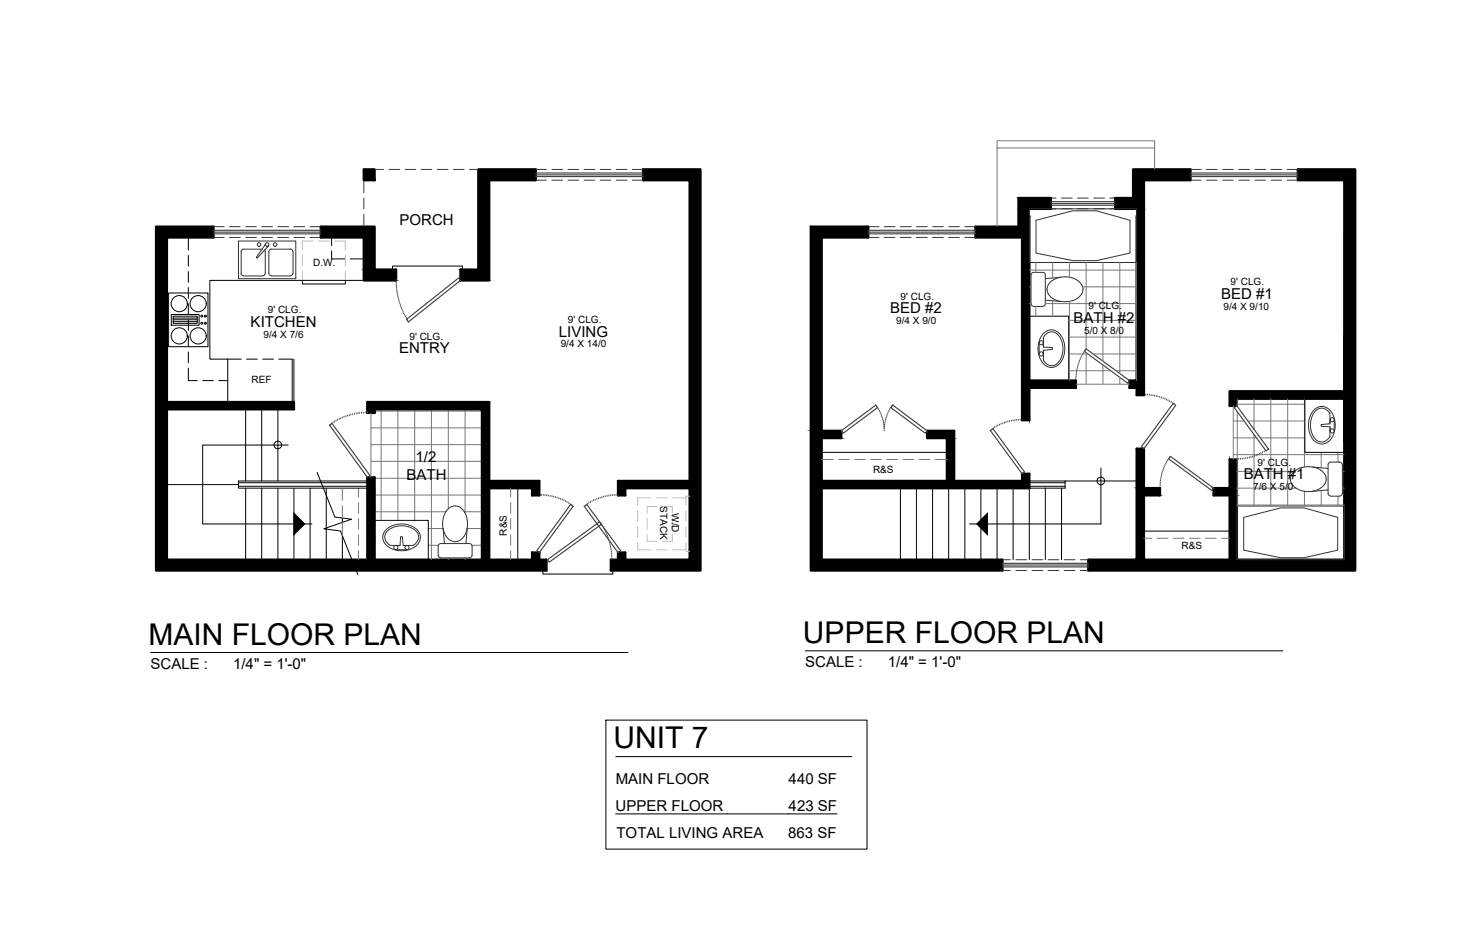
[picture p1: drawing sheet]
<svg xmlns="http://www.w3.org/2000/svg" width="432mm" height="279mm" viewBox="0 0 432 279" stroke-linecap="round" stroke-linejoin="round" font-family="sans-serif">
<!-- layer: M-TEXT -->
<g fill="#000" stroke="#000" stroke-width=".3">
<path d="M86.9 151.7l3.1 3.2-3.1 3.2zM288.7 154.9l3.1-3.2v6.4z"/>
<path d="M107.5 50.1l3.2 3.2v-3.2zM107.5 50.1l3.2 3.2h-3.2z"/>
<path d="M141.4 53.3l3.2 26.4v-26.4zM141.4 53.3l3.2 26.4h-3.2z"/>
<path d="M141.4 50.1l16.9 3.2v-3.2zM141.4 50.1l16.9 3.2h-16.9z"/>
<path d="M190.1 50.1l16.9 3.2v-3.2zM190.1 50.1l16.9 3.2h-16.9z"/>
<path d="M203.8 53.3l3.2 88.9v-88.9zM203.8 53.3l3.2 88.9h-3.2z"/>
<path d="M301 58.6l9.6 3.1v-3.1zM301 58.6l9.6 3.1h-9.6z"/>
<path d="M334.9 53.3l3.2 5.3v-5.3zM334.9 53.3l3.2 5.3h-3.2z"/>
<path d="M329.6 58.6l8.5 3.1v-3.1zM329.6 58.6l8.5 3.1h-8.5z"/>
<path d="M334.9 50.1l16.9 3.2v-3.2zM334.9 50.1l16.9 3.2h-16.9z"/>
<path d="M383.6 50.1l16.9 3.2v-3.2zM383.6 50.1l16.9 3.2h-16.9z"/>
<path d="M397.3 53.3l3.2 62.4v-62.4zM397.3 53.3l3.2 62.4h-3.2z"/>
<path d="M46.1 70.2l3.2 48.7v-48.7zM46.1 70.2l3.2 48.7h-3.2z"/>
<path d="M46.1 67l17 3.2v-3.2zM46.1 67l17 3.2h-17z"/>
<path d="M94.8 67l15.9 3.2v-3.2zM94.8 67l15.9 3.2h-15.9z"/>
<path d="M107.5 70.2l3.2 9.5v-9.5zM107.5 70.2l3.2 9.5h-3.2z"/>
<path d="M107.5 79.7l9.6 3.2v-3.2zM107.5 79.7l9.6 3.2h-9.6z"/>
<path d="M136.1 79.7l8.5 3.2v-3.2zM136.1 79.7l8.5 3.2h-8.5z"/>
<path d="M239.6 70.2l3.2 57.2v-57.2zM239.6 70.2l3.2 57.2h-3.2z"/>
<path d="M239.6 67l17 3.2v-3.2zM239.6 67l17 3.2h-17z"/>
<path d="M301 61.7l3.2 2.2v-2.2zM301 61.7l3.2 2.2h-3.2z"/>
<path d="M301 63.9l3.2 3.1v-3.1zM301 63.9l3.2 3.1h-3.2z"/>
<path d="M288.3 67l15.9 3.2v-3.2zM288.3 67l15.9 3.2h-15.9z"/>
<path d="M302.1 70.2l2.1 42.3v-42.3zM302.1 70.2l2.1 42.3h-2.1z"/>
<path d="M336 61.7l2.1 15.9v-15.9zM336 61.7l2.1 15.9h-2.1z"/>
<path d="M336 77.6l2.1 34.9v-34.9zM336 77.6l2.1 34.9h-2.1z"/>
<path d="M46.1 118.9l40.8 2.1v-2.1zM46.1 118.9l40.8 2.1h-40.8z"/>
<path d="M108.6 118.9l36 2.1v-2.1zM108.6 118.9l36 2.1h-36z"/>
<path d="M302.1 114.7l2.1 9.5v-9.5zM302.1 114.7l2.1 9.5h-2.1z"/>
<path d="M302.1 112.5l15.9 2.2v-2.2zM302.1 112.5l15.9 2.2h-15.9z"/>
<path d="M333.8 112.5l4.3 2.2v-2.2zM333.8 112.5l4.3 2.2h-4.3z"/>
<path d="M336 114.7l2.1 2.1v-2.1zM336 114.7l2.1 2.1h-2.1z"/>
<path d="M363.4 117.9l2.1 2.1v-2.1zM363.4 117.9l2.1 2.1h-2.1z"/>
<path d="M363.4 115.7l37.1 2.2v-2.2zM363.4 115.7l37.1 2.2h-37.1z"/>
<path d="M397.3 117.9l3.2 31.7v-31.7zM397.3 117.9l3.2 31.7h-3.2z"/>
<path d="M46.1 121l3.2 44.5v-44.5zM46.1 121l3.2 44.5h-3.2z"/>
<path d="M108.6 121l2.1 1.1v-1.1zM108.6 121l2.1 1.1h-2.1z"/>
<path d="M142.5 121l2.1 21.2v-21.2zM142.5 121l2.1 21.2h-2.1z"/>
<path d="M239.6 129.5l3.2 12.7v-12.7zM239.6 129.5l3.2 12.7h-3.2z"/>
<path d="M239.6 127.4l9 2.1v-2.1zM239.6 127.4l9 2.1h-9z"/>
<path d="M274 127.4l1.6 2.1v-2.1zM274 127.4l1.6 2.1h-1.6z"/>
<path d="M275.6 127.4l6.4 2.1v-2.1zM275.6 127.4l6.4 2.1h-6.4z"/>
<path d="M279.9 129.5l2.1 12.7v-12.7zM279.9 129.5l2.1 12.7h-2.1z"/>
<path d="M336 132.7l2.1 11.6v-11.6zM336 132.7l2.1 11.6h-2.1z"/>
<path d="M363.4 135.9l2.1 8.4v-8.4zM363.4 135.9l2.1 8.4h-2.1z"/>
<path d="M108.6 141.2l2.1 24.3v-24.3zM108.6 141.2l2.1 24.3h-2.1z"/>
<path d="M142.5 144.3l2.1 21.2v-21.2zM142.5 144.3l2.1 21.2h-2.1z"/>
<path d="M142.5 142.2l16.9 2.1v-2.1zM142.5 142.2l16.9 2.1h-16.9z"/>
<path d="M157.3 144.3l2.1 2.1v-2.1zM157.3 144.3l2.1 2.1h-2.1z"/>
<path d="M182.7 144.3l2.1 2.1v-2.1zM182.7 144.3l2.1 2.1h-2.1z"/>
<path d="M182.7 142.2l24.3 2.1v-2.1zM182.7 142.2l24.3 2.1h-24.3z"/>
<path d="M203.8 144.3l3.2 21.2v-21.2zM203.8 144.3l3.2 21.2h-3.2z"/>
<path d="M239.6 144.3l3.2 21.2v-21.2zM239.6 144.3l3.2 21.2h-3.2z"/>
<path d="M302.1 140.1l2.1 2.1v-2.1zM302.1 140.1l2.1 2.1h-2.1z"/>
<path d="M239.6 142.2l64.6 2.1v-2.1zM239.6 142.2l64.6 2.1h-64.6z"/>
<path d="M336 146.4l2.1 19.1v-19.1zM336 146.4l2.1 19.1h-2.1z"/>
<path d="M336 144.3l6.8 2.1v-2.1zM336 144.3l6.8 2.1h-6.8z"/>
<path d="M358.7 144.3l6.8 2.1v-2.1zM358.7 144.3l6.8 2.1h-6.8z"/>
<path d="M363.4 146.4l2.1 19.1v-19.1zM363.4 146.4l2.1 19.1h-2.1z"/>
<path d="M397.3 149.6l3.2 15.9v-15.9zM397.3 149.6l3.2 15.9h-3.2z"/>
<path d="M157.3 163.4l2.1 2.1v-2.1zM157.3 163.4l2.1 2.1h-2.1z"/>
<path d="M46.1 165.5l115.4 3.2v-3.2zM46.1 165.5l115.4 3.2h-115.4z"/>
<path d="M182.7 163.4l2.1 2.1v-2.1zM182.7 163.4l2.1 2.1h-2.1z"/>
<path d="M180.6 165.5l26.4 3.2v-3.2zM180.6 165.5l26.4 3.2h-26.4z"/>
<path d="M239.6 165.5l56.6 3.2v-3.2zM239.6 165.5l56.6 3.2h-56.6z"/>
<path d="M321.6 165.5l78.9 3.2v-3.2zM321.6 165.5l78.9 3.2h-78.9z"/>
</g>
<path d="M107.5 50.1h3.2v3.2h-3.2zM141.4 50.1h16.9v3.2h-13.7v29.6h-8.5v-3.2h5.3zM190.1 50.1h16.9v118.6h-26.4v-3.2h2.1v-2.1h2.1v2.1h19v-21.2h-19v2.1h-2.1v-4.2h21.1v-88.9h-13.7zM383.6 50.1h16.9v118.6h-78.9v-3.2h14.4v-32.8h2.1v11.6h4.7v2.1h-4.7v19.1h25.3v-19.1h-4.7v-2.1h4.7v-8.4h2.1v29.6h31.8v-47.6h-31.8v2.1h-2.1v-4.3h33.9v-62.4h-13.7zM46.1 67h17v3.2h-13.8v48.7h37.6v2.1h-37.6v44.5h59.3v-24.3h2.1v24.3h31.8v-44.5h-31.8v1.1h-2.1v-3.2h36v23.3h14.8v4.2h-2.1v-2.1h-12.7v21.2h12.7v-2.1h2.1v2.1h2.1v3.2h-115.4zM94.8 67h15.9v12.7h6.4v3.2h-9.6v-12.7h-12.7zM239.6 67h17v3.2h-13.8v57.2h5.8v2.1h-5.8v12.7h37.1v-12.7h-5.9v-2.1h8v14.8h20.1v-2.1h2.1v4.2h-61.4v21.2h53.4v3.2h-56.6zM304.2 61.7h6.4v-3.1h-9.6v8.4h-12.7v3.2h13.8v54h2.1v-9.5h13.8v-2.2h-13.8v-48.6M336 61.7h-6.4v-3.1h5.3v-8.5h16.9v3.2h-13.7v63.5h-2.1v-2.1h-2.2v-2.2h2.2v-48.6" fill="none" stroke="#000" stroke-width=".72"/>
<!-- layer: M-DETAIL -->
<g fill="none" stroke="#000" stroke-width=".3">
<path d="M116 79.7v-1h20.7v1M49.8 86.6h11.7v15.9h-11.7zM50.6 93h8.2v3.2h-8.2zM51.2 93.5h7.1v2.1h-7.1zM51.2 95.1h7.1M51.2 94.5h7.1M51.2 94h7.1M89.4 82.9v1.1h12.7v-1.1M72.6 121v21.2M77.3 121v21.2M82.1 121v21.2M242.8 133.7h37.1"/>
<path d="M49.3 143.3h21.2M70.5 142.7h38.1M70.5 143.8h38.1M72.6 144.3v21.2M77.3 144.3v21.2M82.1 144.3v21.2M86.9 144.3v21.2M91.7 144.3v21.2M96.4 144.3v21.2M101.2 153.2v1.2M101.2 158.4v7.1M108.6 142.2h-38.1v2.1h38.1"/>
<path d="M153 144.3v21.2M266.1 144.3v21.2M270.8 144.3v21.2M275.6 144.3v21.2M280.4 144.3v21.2M285.2 144.3v21.2M289.9 144.3v21.2M294.7 144.3v21.2M299.4 144.3v21.2M304.2 142.2h31.8M304.2 142.7h10.6M304.2 143.8h10.6"/>
<path d="M308.9 144.3v21.2M313.7 144.3v21.2M314.8 142.2v2.1h-10.6v21.2M338.1 157h25.3M160.4 168.7v1h20.7v-1M44.5 192.9h141.1M238 192.4h141.1M182 223.7h69.8"/>
<circle cx="53" cy="99.3" r="2.39"/>
<circle cx="53" cy="89.8" r="2.39"/>
<circle cx="58.6" cy="99.3" r="2.39"/>
<circle cx="58.6" cy="89.8" r="2.39"/>
<circle cx="59.6" cy="93.5" r=".28"/>
<circle cx="59.6" cy="95.6" r=".28"/>
<circle cx="60.7" cy="93.5" r=".28"/>
<circle cx="60.7" cy="95.6" r=".28"/>
</g>
<!-- layer: M-DIM -->
<g fill="none" stroke="#767676" stroke-width=".3">
<path d="M294.7 43.7v-2.1h46.5v8.5M341.2 43.7h-46.5v23.3M242.8 135.9h3.5M247.8 135.9h3.2M252.6 135.9h3.2M257.3 135.9h3.2M262.1 135.9h3.2M266.9 135.9h3.1M271.7 135.9h3.1M276.4 135.9h3.5M101.2 144.3v3.6M101.2 149.5v3.7"/>
<path d="M101.2 154.4v4M106 144.3v2.7M106 148.6v3.1M106 153.3v3.2M106 158.1v3.2M110.7 144.3v2.7M110.7 148.6v3.1M110.7 153.3v3.2M110.7 158.1v3.2M150.9 144.3v2.7M150.9 148.6v3.1M150.9 153.3v3.2"/>
<path d="M150.9 158.1v3.2M338.1 159.1h2.3M342 159.1h3.2M346.8 159.1h3.1M351.5 159.1h3.2M356.3 159.1h3.2M361.1 159.1h2.3M106 162.8v2.7M110.7 162.8v2.7M150.9 162.8v2.7"/>
</g>
<!-- layer: M-CAB -->
<path d="M107.5 82.9h-45.5v23.3h5.3v12.7M304.2 93.5h11.6v19M86.4 106.2v12.7M86.9 106.2v12.7M385.7 117.9v15.8h11.6M110.7 153.9h15.9v11.6" fill="none" stroke="#000" stroke-width=".3"/>
<!-- layer: M-CABH -->
<g fill="none" stroke="#000" stroke-width=".3">
<path d="M55.7 70.2v3.7M55.7 75.5v3.2M98 74.2v2.4h4M98 70.2v2.4M103.5 76.6h4M55.7 80.3v3.2M55.7 85v3.2M55.7 89.8v3.2M55.7 94.5v3.2M55.7 99.3v3.2M55.7 104.1v3.1M55.7 108.9v3.6h2.6"/>
<path d="M59.9 112.5h3.2M64.6 112.5h2.7M67.3 106.2h4M72.9 106.2h3.1M77.6 106.2h3.2M82.4 106.2h4"/>
</g>
<!-- layer: M-PLUMB -->
<g fill="none" stroke="#333" stroke-width=".3">
<path d="M70.5 71.3h16.9v11.1h-16.9zM71.3 74.4v6.4M77.3 73.7l-5.3-.1a.78 .78 0 0 0-.8 .8M78.2 73.9l.2 .5v6.4a.78 .78 0 0 1-.8 .7M78.4 72.3l-2.6 3.7 .2 .3 3.5-3.7M79.7 73.9l.6-.2 5.5-.1a.86 .86 0 0 1 .8 .8v6.4l-.3 .5-.5 .3-5.6-.1a.78 .78 0 0 1-.7-.7v-6.4zM304.2 61.7h31.8v15.9h-31.8zM306.2 65.1l10.9-2.8h7l9.9 2.8v9.7l-9.9 2.3h-7l-10.9-2.3zM71.2 80.8a.78 .78 0 0 0 .8 .7l5.6 .1M308.2 98.8a3.2 3.2 0 0 1 5.6 .7 6.8 6.8 0 0 1-1.7 8.8 3.5 3.5 0 0 1-4.8-2.4 7.2 7.2 0 0 1 .9-7.1zM308.9 82.4v6.3l4.5 .4M313.4 82a3.9 3.9 0 0 0-3.8 4.2 4.5 4.5 0 0 0 3.8 2.9"/>
<path d="M316.9 82.1l-2.5-.2-5.5 .5v-1.1a.78 .78 0 0 0-.7-.8h-2.7a.78 .78 0 0 0-.8 .8v8.5a.86 .86 0 0 0 .8 .8h2.7a.78 .78 0 0 0 .7-.8v-1.1M316.9 88.9l-1.7 .3-1.8-.1M316.9 82.1l1.6 .8M318.5 82.9a2.95 2.95 0 0 1 0 5.3M318.5 88.2l-1.6 .7M307.1 101.3v3.5M308.4 101.3v1.1M308.4 103.7v1M308.4 102.6l2.6 .2v.5l-2.6 .3M308.4 102.7v-3a2.74 2.74 0 0 1 2.8-1.6 2.74 2.74 0 0 1 2.4 2.2 6.3 6.3 0 0 1-1.6 7.5 2.58 2.58 0 0 1-3.6-1.3v-3M388 138.1a3.9 3.9 0 0 1 3.9 4.2 4.5 4.5 0 0 1-3.9 2.9M388.1 121.5a3.2 3.2 0 0 1 5.6 .6 6.8 6.8 0 0 1-1.6 8.8 3.5 3.5 0 0 1-4.8-2.4 7.2 7.2 0 0 1 .8-7z"/>
<path d="M389 121.3a2.56 2.56 0 0 1 4.1 1v3l-2.6 .2v.5l2.6 .2v2.9a2.74 2.74 0 0 1-2.8 1.6 2.74 2.74 0 0 1-2.4-2.2 6.7 6.7 0 0 1 1.1-7.2zM394.3 124.1v3.4M395.9 136.6a.78 .78 0 0 1 .8 .8M395.9 136.6h-2.6a.78 .78 0 0 0-.8 .8v1.1M396.7 137.4v8.5M114.4 156.3a6.7 6.7 0 0 1 9.5 1.2 3.5 3.5 0 0 1-2.4 4.8 6.6 6.6 0 0 1-8-2 3.1 3.1 0 0 1 .9-4zM131 156.2l.9 2.4M131.1 152.8l-.3 2.4 .6 5.5h6.3M131.9 151.1a3 3 0 0 1 5.2 0M131.9 158.6a3 3 0 0 0 5.2 0M131.9 151.1l-.8 1.7M137.1 151.1l.8 1.7"/>
<path d="M137.9 152.8l.3 1.7-.1 1.7M138.1 156.2l-1 2.4M138.1 156.3l-.4 4.4h1a.78 .78 0 0 1 .8 .8v2.6a.78 .78 0 0 1-.8 .8h-8.4M365.6 149.6h31.7v15.9h-31.7zM367.6 153l10.9-2.8h6.9l10 2.8v9.7l-10 2.2h-6.9l-10.9-2.2zM388.1 145.3l4.4-.5v1.1M392.5 145.9a.78 .78 0 0 0 .8 .8h2.6M392.5 144.8v-6.3l-4.5-.4a5.7 5.7 0 0 0-6.5 2.8 3.9 3.9 0 0 0 3.9 4.3h2.6M396.7 145.9a.78 .78 0 0 1-.8 .8M115.3 161.2a2.74 2.74 0 0 1-1.6-2.8 2.74 2.74 0 0 1 2.2-2.4 6.3 6.3 0 0 1 7.5 1.6 2.58 2.58 0 0 1-1.3 3.6M115.3 161.3h3M116.9 162.5h3.5"/>
<path d="M118.2 161.3l.2-2.6h.5l.3 2.6M119.1 161.3h3M130.3 160.7a.78 .78 0 0 0-.8 .8v2.6a.78 .78 0 0 0 .8 .8M130.3 160.7h1.1"/>
<circle cx="76.6" cy="72.3" r=".53"/>
<circle cx="78.9" cy="72.3" r=".53"/>
<circle cx="81.3" cy="72.3" r=".53"/>
<circle cx="307.7" cy="104.6" r=".61"/>
<circle cx="307.7" cy="101.3" r=".61"/>
<circle cx="393.7" cy="127.4" r=".61"/>
<circle cx="393.7" cy="124.1" r=".61"/>
<circle cx="117" cy="161.9" r=".61"/>
<circle cx="120.3" cy="161.9" r=".61"/>
</g>
<!-- layer: M-HIDDEN -->
<g fill="none" stroke="#bdbdbd" stroke-width=".3">
<path d="M89.4 75.5v3.2M92.5 71.3h-3.1v2.6M94.1 71.3h3.2M98.9 71.3h3.2v2.6M102.1 75.5v3.2M89.4 80.3v2.6M102.1 80.3v2.6M188.5 150.9v3.2M188.5 155.7v3.1M191.3 158.1v1.9h2.9M191.3 153.3v3.2M192.4 147.2h-3.9v2.1"/>
<path d="M194 147.2h3.2M194.2 149.7h-2.9v2M195.8 149.7h2.9v2M198.7 153.3v3.2M198.7 158.1v1.9h-2.9M198.8 147.2h3.9M202.7 150.9v3.2M202.7 155.7v3.1M203.8 146.7h-1.1v2.6M188.5 160.5v2.1h3.9M194 162.6h3.2M198.8 162.6h3.9"/>
<path d="M202.7 160.5v2.6h1.1"/>
</g>
<!-- layer: M-GLAZE -->
<g fill="none" stroke="#767676" stroke-width=".3">
<path d="M304.2 79.9h31.8M306.2 77.6v2.9M311.1 77.6v4.6M316.1 77.6v4.4M321 77.6v25.6M326 77.6v29.2M331 77.6v32.8M335.9 77.6v34.9M304.2 89.8h.5M304.2 84.8h.5M306.2 90.6v2.9M308.9 89.8h27.1"/>
<path d="M311.1 88.9v4.6M315.8 99.7h20.2M315.8 94.7h20.2M316.1 89.2v23.3M320 84.8h16M315.8 109.6h12.5M315.8 104.7h5.7M318 113.6h15.8M321 104.3v9.3M323 104.7h13M326 107.9v5.7M329.8 109.6h6.2"/>
<path d="M331 111.6v2M364.5 120v15.9M365.5 119.5h20.2M365.7 117.9v2.3M370.6 117.9v9M375.6 117.9v31.7M380.6 117.9v31.7M385.5 117.9v20.2M109.6 136.4h32.9M109.6 131.5h32.9M109.6 126.5h32.9M109.6 122.1v19.1"/>
<path d="M110.7 121.6h31.8M112.6 121v32.9M117.6 121v32.9M122.6 121v32.9M127.5 121v44.5M132.5 121v29.5M137.5 121v30.7M142.4 121v44.5M364.5 134.4h32.8M364.5 129.5h6.8M364.5 124.5h3.2M365.5 139.4h17"/>
<path d="M365.7 121.7v27.9M368.9 124.5h16.8M370.6 128.5v21.1M372.5 129.5h13.2M390.5 133.7v4.6M395.4 133.7v2.9M396.7 139.4h.6M110.7 151.3h21.1M110.7 146.4h31.8M110.7 141.4h31.8M126.6 156.3h4.3M137.2 151.3h5.3"/>
<path d="M138.1 156.3h4.4M365.5 149.3h31.8M365.5 144.3h17.5M385.5 145.3v4.3M390.5 145v4.6M395.4 146.7v2.9M396.7 144.3h.6M126.6 161.2h2.9M132.5 164.9v.6M137.5 164.9v.6M139.5 161.2h3"/>
</g>
<!-- layer: M-DOR -->
<g fill="none" stroke="#404040" stroke-width=".34">
<path d="M158.3 51.7h31.8M158.3 52.2h31.8M158.3 51.2h31.8M310.6 59.6h19M351.8 51.7h31.8M351.8 52.2h31.8M351.8 51.2h31.8M63.1 68.6h31.7M63.1 69.1h31.7M63.1 68.1h31.7M256.6 68.6h31.7M256.6 69.1h31.7"/>
<path d="M256.6 68.1h31.7M310.6 60.2h19M310.6 60.7h19M120.1 94.4l15.5-12.2 .5 .7-15.4 12.3zM263.9 119.8l10.1 7.6-.5 .7-10.2-7.6zM321.1 103.2l12.7 9.3-.5 .8-12.8-9.4zM346.7 119.3l.8 .6-9.4 12.8-.8-.6zM97.4 125.7l.7-.5 11.2 15.4-.7 .6zM248.6 127.4l10.2-7.6 .5 .7-10.1 7.6zM292.7 127.3l.8-.6 9.3 12.8-.7 .6zM345.9 134.9l12.8 9.4-.5 .7-12.8-9.3zM364.8 120.5l.7-.5 9.4 12.8-.7 .5z"/>
<path d="M168.7 149.2l.7 .5-10 13.7-.7-.6zM172.7 149.7l.7-.5 10 13.6-.7 .6zM161.8 165.5l15.4-11.2 .5 .7-15.4 11.2zM296.2 167.1h25.4M296.2 167.6h25.4M296.2 166.6h25.4"/>
</g>
<!-- layer: M-PSWING -->
<g fill="none" stroke="#4d4d4d" stroke-width=".3">
<path d="M117.1 82.9h.1M117.1 83.6h.1M117.1 84.1h.1M117.1 84.6h.1M117.2 85.1h.1M117.3 85.7h.1M117.3 86.2h.1M117.4 86.8h.1M117.5 87.3h.1M117.6 87.8h.1M117.7 88.3h.1M117.9 88.8h.1"/>
<path d="M118 89.3h.1M118.2 89.8h.1M118.3 90.3h.1M118.5 90.8h.1M118.7 91.3h.1M118.9 91.8h.1M119.1 92.3h.1M119.3 92.8h.1M119.6 93.2h.1M119.8 93.7h.1M120.1 94.2h.1M120.4 94.6h.1"/>
<path d="M318 112h.1M318 111.5h.1M318.1 110.9h.1M318.1 110.4h.1M318.2 109.9h.1M318.3 109.4h.1M318.4 108.9h.1M318.6 108.3h.1M318.7 107.8h.1M318.9 107.3h.1M319 106.8h.1M319.2 106.4h.1"/>
<path d="M319.4 105.9h.1M319.7 105.4h.1M319.9 104.9h.1M320.2 104.5h.1M320.5 104h.1M320.8 103.5h.1M338.6 116.8h.1M339.1 116.9h.1M339.7 116.9h.1M340.2 116.9h.1M340.7 117h.1M341.2 117.1h.1"/>
<path d="M341.8 117.2h.1M342.3 117.4h.1M342.8 117.5h.1M343.3 117.7h.1M343.8 117.9h.1M344.3 118h.1M344.8 118.3h.1M345.2 118.5h.1M345.7 118.8h.1M346.2 119h.1M346.6 119.3h.1M347.1 119.6h.1"/>
<path d="M98 125.3h.1M98.4 125.1h.1M98.8 124.8h.1M99.3 124.5h.1M99.8 124.3h.1M100.2 124h.1M100.7 123.8h.1M101.2 123.6h.1M101.7 123.4h.1M102.2 123.2h.1M102.7 123h.1M103.2 122.9h.1"/>
<path d="M103.7 122.7h.1M104.2 122.6h.1M104.7 122.5h.1M105.3 122.4h.1M105.8 122.3h.1M106.3 122.2h.1M106.8 122.1h.1M107.4 122.1h.1M107.9 122.1h.1M108.6 122.1h.1M259.4 120.7h.1M259.7 121.2h.1"/>
<path d="M259.9 121.6h.1M260.2 122.1h.1M260.4 122.6h.1M260.6 123.1h.1M260.8 123.6h.1M260.9 124.1h.1M261 124.6h.1M261.1 125.2h.1M261.2 125.7h.1M261.3 126.7h.1M261.3 126.2h.1M261.3 127.4h.1"/>
<path d="M261.4 126.7h.1M261.4 126.2h.1M261.5 125.7h.1M261.5 125.2h.1M261.6 124.6h.1M261.8 124.1h.1M261.9 123.6h.1M262.1 123.1h.1M262.3 122.6h.1M262.5 122.1h.1M262.7 121.6h.1M262.9 121.2h.1"/>
<path d="M263.2 120.7h.1M263.6 120.2h.1M293.5 126.7h.1M294 126.4h.1M294.4 126.2h.1M294.9 125.9h.1M295.4 125.7h.1M295.9 125.4h.1M296.4 125.3h.1M296.8 125.1h.1M297.3 124.9h.1M297.9 124.8h.1"/>
<path d="M298.4 124.6h.1M298.9 124.5h.1M299.4 124.4h.1M299.9 124.3h.1M300.5 124.3h.1M301 124.3h.1M301.5 124.2h.1M302.1 124.2h.1M343.5 139.6h.1M343.7 139.1h.1M343.9 138.6h.1M344.1 138.1h.1"/>
<path d="M344.3 137.6h.1M344.6 137.1h.1M344.8 136.7h.1M345.1 136.2h.1M345.4 135.8h.1M345.7 135.3h.1M365.5 135.9h.1M366.1 135.8h.1M366.6 135.8h.1M367.2 135.8h.1M367.7 135.7h.1M368.2 135.6h.1"/>
<path d="M368.7 135.5h.1M369.2 135.4h.1M369.7 135.3h.1M370.2 135.1h.1M370.8 134.9h.1M371.3 134.8h.1M371.7 134.6h.1M372.2 134.3h.1M372.7 134.1h.1M373.2 133.9h.1M373.6 133.6h.1M374.1 133.3h.1"/>
<path d="M160 146.4h.1M160.5 146.5h.1M161.1 146.5h.1M161.6 146.6h.1M162.1 146.7h.1M162.6 146.7h.1M163.2 146.9h.1M163.7 147h.1M164.2 147.1h.1M164.7 147.3h.1M165.2 147.5h.1M165.7 147.6h.1"/>
<path d="M166.2 147.8h.1M166.7 148.1h.1M167.1 148.3h.1M167.6 148.6h.1M168.1 148.8h.1M168.5 149.1h.1M169 149.4h.1M173.6 149.1h.1M174 148.8h.1M174.5 148.6h.1M175 148.3h.1M175.4 148.1h.1"/>
<path d="M175.9 147.8h.1M176.4 147.6h.1M176.9 147.5h.1M177.4 147.3h.1M177.6 154.9h.1M177.8 155.3h.1M177.9 147.1h.1M178.1 155.8h.1M178.4 156.2h.1M178.4 147h.1M178.6 156.7h.1M178.9 157.2h.1"/>
<path d="M178.9 146.9h.1M179.1 157.6h.1M179.3 158.1h.1M179.5 146.7h.1M179.5 158.6h.1M179.7 159.1h.1M179.9 159.6h.1M180 146.7h.1M180.5 146.6h.1M181 146.5h.1M181.5 146.5h.1M182.1 146.4h.1"/>
<path d="M182.7 146.4h.1M342.9 143.7h.1M342.9 142.7h.1M342.9 143.2h.1M343 142.2h.1M343.1 141.7h.1M343.2 141.1h.1M343.3 140.6h.1M343.4 140.1h.1M180 160.1h.1M180.2 160.6h.1M180.3 161.1h.1"/>
<path d="M180.4 161.6h.1M180.6 162.2h.1M180.6 162.7h.1M180.7 163.2h.1M180.8 164.3h.1M180.8 163.7h.1M180.8 164.8h.1M180.8 165.5h.1"/>
</g>
<!-- layer: M-HBM -->
<g fill="none" stroke="#333" stroke-width=".3">
<path d="M107.5 53.3v3.7M107.5 58.6v3.1M110.7 50.1h2.7M114.9 50.1h3.2M119.7 50.1h3.2M124.5 50.1h3.1M129.2 50.1h3.2M134 50.1h3.2M138.8 50.1h2.6M158.3 50.1h3.2M158.3 53.3h3.2M163.1 50.1h3.2"/>
<path d="M163.1 53.3h3.2M167.9 50.1h3.1M167.9 53.3h3.1M172.6 50.1h3.2M172.6 53.3h3.2M177.4 50.1h3.2M177.4 53.3h3.2M182.2 50.1h3.1M182.2 53.3h3.1M186.9 50.1h3.2M186.9 53.3h3.2M310.6 58.6h1.5"/>
<path d="M313.7 58.6h3.2M318.5 58.6h3.1M323.3 58.6h3.1M328 58.6h1.6M351.8 50.1h3.2M351.8 53.3h3.2M356.6 50.1h3.1M356.6 53.3h3.1M361.4 50.1h3.1M361.4 53.3h3.1M366.1 50.1h3.2M366.1 53.3h3.2"/>
<path d="M370.9 50.1h3.2M370.9 53.3h3.2M375.6 50.1h3.2M375.6 53.3h3.2M380.4 50.1h3.2M380.4 53.3h3.2M63.1 67h3.2M63.1 70.2h3.2M67.8 67h3.2M67.8 70.2h3.2M72.6 67h3.2M72.6 70.2h3.2"/>
<path d="M77.3 67h3.2M77.3 70.2h3.2M82.1 67h3.2M82.1 70.2h3.2M86.9 67h3.1M86.9 70.2h3.1M91.7 67h3.1M91.7 70.2h3.1M107.5 63.3v3.7M256.6 67h3.2M256.6 70.2h3.2M261.3 67h3.2"/>
<path d="M261.3 70.2h3.2M266.1 67h3.2M266.1 70.2h3.2M270.8 67h3.2M270.8 70.2h3.2M275.6 67h3.2M275.6 70.2h3.2M280.4 67h3.1M280.4 70.2h3.1M285.2 67h3.1M285.2 70.2h3.1M310.6 61.7h1.5"/>
<path d="M313.7 61.7h3.2M318.5 61.7h3.1M323.3 61.7h3.1M328 61.7h1.6M296.2 165.5h2.4M296.2 168.7h2.4M300.2 165.5h3.2M300.2 168.7h3.2M305 165.5h3.2M305 168.7h3.2M309.8 165.5h3.1M309.8 168.7h3.1"/>
<path d="M314.5 165.5h3.2M314.5 168.7h3.2M319.3 165.5h2.3M319.3 168.7h2.3"/>
</g>
<!-- layer: M-TEXT -->
<g fill="none" stroke="#000" stroke-width=".3">
<path d="M85.2 131.6h-25.3v23.3h27M325.4 138.4v16.5h-33.6M90 154.9h2.2M286.6 154.9h2.1M179.1 212.9h77.1v38.2h-77.1zM181.9 240.6h51.3M233.1 240.6h14.3"/>
<circle cx="82.1" cy="131.6" r="1.12"/>
<circle cx="325.4" cy="142.2" r="1.12"/>
</g>
<!-- layer: M-BTEXT -->
<path d="M93.7 139.7l5.3 13.2 4.9 .6-8.2 2.9 4.9 .6 5.2 12.9" fill="none" stroke="#000" stroke-width=".3"/>
<g font-size="8.9">
<text x="43.9" y="190.6">MAIN FLOOR PLAN</text>
<text x="237.3" y="190">UPPER FLOOR PLAN</text>
<text x="181.3" y="221.2">UNIT 7</text>
</g>
<g font-size="4.4">
<text x="118.1" y="66.5">PORCH</text>
<text x="360.9" y="88.4">BED #1</text>
<text x="263.1" y="92.6">BED #2</text>
<text x="317.3" y="95.4">BATH #2</text>
<text x="74.1" y="96.6">KITCHEN</text>
<text x="165.2" y="99.5">LIVING</text>
<text x="117.9" y="104.4">ENTRY</text>
<text x="122.8" y="136.7">1/2</text>
<text x="120.1" y="142">BATH</text>
<text x="367.6" y="141.6">BATH #1</text>
<text x="44.5" y="197.7">SCALE :</text>
<text x="68.9" y="197.7">1/4&quot; = 1'-0&quot;</text>
<text x="238" y="197.2">SCALE :</text>
<text x="262.4" y="197.2">1/4&quot; = 1'-0&quot;</text>
<text x="182" y="231.7">MAIN FLOOR</text>
<text x="233.1" y="231.7">440 SF</text>
<text x="181.9" y="239.7">UPPER FLOOR</text>
<text x="233.1" y="239.7">423 SF</text>
<text x="182.2" y="247.7">TOTAL LIVING AREA</text>
<text x="233" y="247.7">863 SF</text>
</g>
<g font-size="3">
<text x="92.5" y="78.6">D.W.</text>
<text x="266.1" y="88.7">9' CLG.</text>
<text x="363.7" y="84.4">9' CLG.</text>
<text x="79.2" y="92.6">9' CLG.</text>
<text x="167.9" y="95.5">9' CLG.</text>
<text x="264.9" y="95.9">9/4 X 9/0</text>
<text x="321.7" y="91.4">9' CLG.</text>
<text x="361.6" y="91.6">9/4 X 9/10</text>
<text x="77.9" y="99.8">9/4 X 7/6</text>
<text x="121" y="100.4">9' CLG.</text>
<text x="320.4" y="98.7">5/0 X 8/0</text>
<text x="165.7" y="102.7">9/4 X 14/0</text>
<text x="74.3" y="113.4">REF</text>
<text x="371.7" y="137.6">9' CLG.</text>
<text x="258" y="139.8">R&amp;S</text>
<text x="195.2" y="149.7" transform="rotate(90 195.2 149.7)">STACK</text>
<text x="370.4" y="144.9">7/6 X 5/0</text>
<text x="198.6" y="151.7" transform="rotate(90 198.6 151.7)">W/D</text>
<text x="149.8" y="158.3" transform="rotate(-90 149.8 158.3)">R&amp;S</text>
<text x="349.2" y="162.4">R&amp;S</text>
</g>
</svg>
